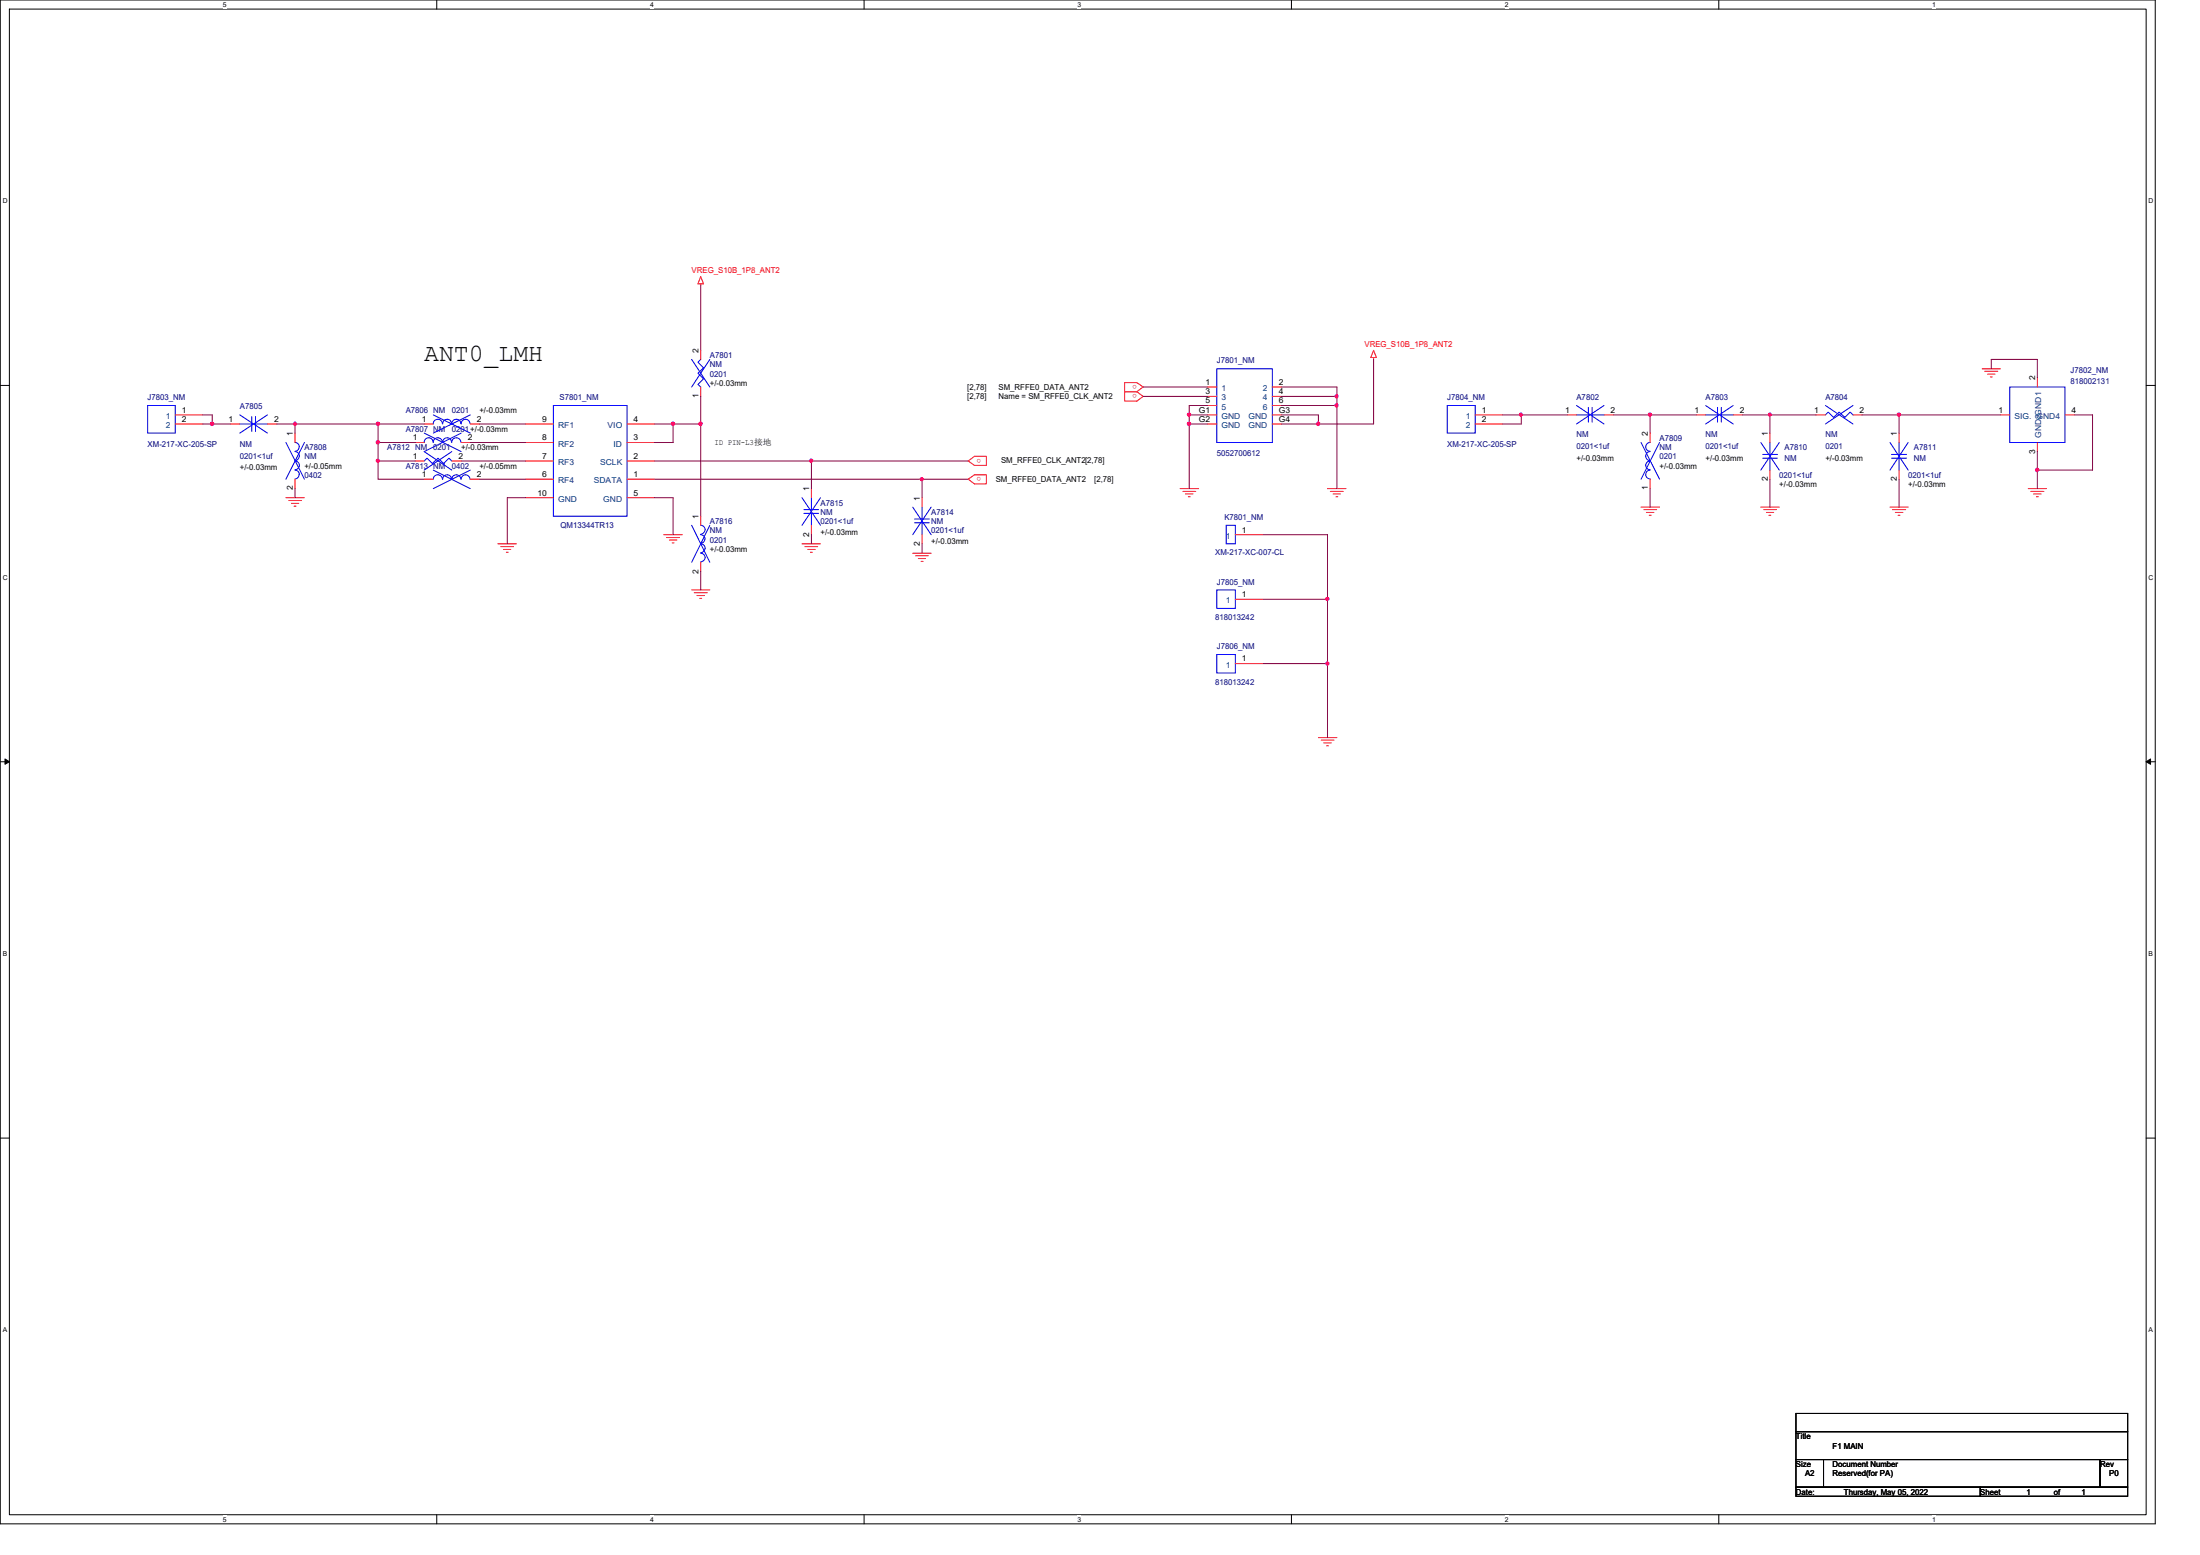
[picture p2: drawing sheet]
<svg xmlns="http://www.w3.org/2000/svg" width="297mm" height="210mm" viewBox="0 0 297 210" stroke-linecap="round" stroke-linejoin="round" font-family="sans-serif">
<path d="M0 0h291v205.7h-291zM1.3 1.2h288.5v203.3h-288.5z" fill="none" stroke="#000" stroke-width=".14"/>
<g fill="#fff">
<path d="M30.1 .1h.5v1h-.5z"/>
<path d="M30.1 204.6h.5v1h-.5z"/>
</g>
<path d="M59 0v1.2M59 204.5v1.2" fill="none" stroke="#000" stroke-width=".14"/>
<g fill="#fff">
<path d="M87.8 .1h.5v1h-.5z"/>
<path d="M87.8 204.6h.5v1h-.5z"/>
</g>
<path d="M116.7 0v1.2M116.7 204.5v1.2" fill="none" stroke="#000" stroke-width=".14"/>
<g fill="#fff">
<path d="M145.5 .1h.5v1h-.5z"/>
<path d="M145.5 204.6h.5v1h-.5z"/>
</g>
<path d="M174.4 0v1.2M174.4 204.5v1.2" fill="none" stroke="#000" stroke-width=".14"/>
<g fill="#fff">
<path d="M203.2 .1h.5v1h-.5z"/>
<path d="M203.2 204.6h.5v1h-.5z"/>
</g>
<path d="M232.1 0v1.2M232.1 204.5v1.2" fill="none" stroke="#000" stroke-width=".14"/>
<g fill="#fff">
<path d="M260.9 .1h.5v1h-.5z"/>
<path d="M260.9 204.6h.5v1h-.5z"/>
<path d="M.4 26.6h.6v1h-.6z"/>
<path d="M290.1 26.6h.6v1h-.6z"/>
<path d="M.4 77.4h.6v1h-.6z"/>
<path d="M290.1 77.4h.6v1h-.6z"/>
</g>
<path d="M0 52h1.3M289.8 52h1.2" fill="none" stroke="#000" stroke-width=".14"/>
<g fill="#fff">
<path d="M.4 128.2h.6v1h-.6z"/>
<path d="M290.1 128.2h.6v1h-.6z"/>
</g>
<path d="M0 102.8h1.3M.7 102.4l.6 .4-.6 .4zM289.8 102.8h1.2M289.8 102.8l.6-.4v.8z" fill="none" stroke="#000" stroke-width=".14"/>
<path d="M.7 102.4l.6 .4-.6 .4zM289.8 102.8l.6-.4v.8z" fill="#000"/>
<g fill="#fff">
<path d="M.4 179h.5v1h-.5z"/>
<path d="M290.1 179h.6v1h-.6z"/>
</g>
<path d="M0 153.6h1.3M289.8 153.6h1.2M242.5 190.8h44.8v2.5h-44.8zM242.5 193.3h44.8v3.7h-44.8zM242.5 197h3.7v3.7h-3.7zM246.2 197h37.3v3.7h-37.3zM283.5 197h3.8v3.7h-3.8zM242.5 200.7h24.9v1.3h-24.9zM267.4 200.7h19.9v1.3h-19.9z" fill="none" stroke="#000" stroke-width=".14"/>
<g fill="none" stroke="#f00" stroke-width=".14">
<path d="M94.6 37.3l.4 1h-.8zM94.6 38.3v.3M23.7 56h3.7M23.7 57.2h3.7M31.2 57.2h1.2M36.1 57.2h1.3M39.8 58.5v1.2M56 59.7h1.3M57.3 57.2h1.2M62.3 59.7h1.2M63.5 57.2h1.2M70.9 59.7h3.8"/>
<path d="M70.9 57.2h3.8M84.7 57.2h3.7M84.7 59.7h3.7M94.6 52.2v1.3M94.6 47.3v1.2M151.8 51.6h1.7l.8 .6-.8 .7h-1.7zM151.8 52.9h1.7l.8 .6-.8 .6h-1.7zM163.1 52.2h1.2M163.1 53.5h1.2M163.1 54.7h1.2M163.1 57.2h1.2M163.1 56h1.2"/>
<path d="M171.8 52.2h1.2M171.8 53.5h1.2M171.8 54.7h1.2M171.8 56h1.2M171.8 57.2h1.2M185.5 47.3l.3 1h-.7zM185.5 48.3v.2M199.2 56h3.7M199.2 57.2h3.7M211.6 56h1.2M216.6 56h1.2M222.8 58.5v1.2"/>
<path d="M229 56h1.3M234 56h1.2M239 58.5v1.2M245.2 56h1.3M250.2 56h1.2M256.4 58.5v1.2M267.6 49.8h2.5M268 50.1h1.7M268.3 50.5h1.1M268.7 50.9h.3M270.1 56h1.3M275.1 51v1.2"/>
<path d="M275.1 59.7v1.3M278.8 56h1.3M38.6 67.2h2.5M39 67.6h1.7M39.4 67.9h.9M39.7 68.3h.3M39.8 64.7v1.3M56 62.2h1.3M57.3 64.7h1.2M61 62.2h1.3M63.5 64.7h1.2M67.2 73.4h2.5"/>
<path d="M67.6 73.8h1.7M68 74.2h1M68.4 74.5h.2M70.9 64.7h3.8M70.9 62.2h3.8M70.9 67.2h3.8M84.7 64.7h3.7M84.7 62.2h3.7M84.7 67.2h3.7M89.6 72.2h2.5M90 72.6h1.7M90.4 72.9h1"/>
<path d="M90.8 73.3h.2M93.4 79.6h2.4M94.6 69.7v1.2M94.6 75.9v1.2M108.3 73.4h2.5M108.7 73.8h1.7M109 74.2h1.1M109.4 74.5h.3M109.6 66v1.2M109.6 70.9v1.3M123.2 74.7h2.5M123.6 75h1.7"/>
<path d="M124 75.4h1M124.4 75.8h.2M124.5 67.2v1.3M124.5 72.2v1.2M130.7 62.2l.9-.6h1.6v1.2h-1.6zM130.7 64.7l.9-.6h1.6v1.2h-1.6zM159.3 66h2.5M159.7 66.3h1.8M160.1 66.7h1M160.4 67.1h.3M166.8 72.2h3.7M179.2 66h2.5"/>
<path d="M179.6 66.3h1.8M180 66.7h1M180.4 67.1h.2M221.6 68.5h2.5M222 68.8h1.7M222.3 69.2h1M222.7 69.6h.2M222.8 64.7v1.3M237.7 68.5h2.5M238.1 68.8h1.8M238.5 69.2h1M238.8 69.6h.3"/>
<path d="M239 63.5v1.2M255.2 68.5h2.4M255.5 68.8h1.8M255.9 69.2h1M256.3 69.6h.2M256.4 63.5v1.2M273.9 66h2.4M274.2 66.3h1.8M274.6 66.7h1M275 67.1h.2M93.7 80h1.8M94.1 80.4h1"/>
<path d="M94.5 80.8h.2M166.8 89.6h3.7M166.8 80.9h3.7M178 99.6h2.5M178.4 99.9h1.7M178.7 100.3h1M179.1 100.7h.3"/>
</g>
<g fill="none" stroke="#00f" stroke-width=".14">
<path d="M19.9 54.7h3.8v3.8h-3.8zM32.4 57.2h1.6M32.4 56l3.7 2.5M34 56.2v2.1M34.5 56.2v2.1M34.5 57.2h1.6M36.1 56l-3.7 2.5M38.6 59.7l2.5 5M39.8 59.7a.59 .59 0 0 1 .6 .6 .59 .59 0 0 1-.6 .6M41.1 59.7l-2.5 5M57.3 58.5l5 2.5M58.5 59.7a.59 .59 0 0 0-.7-.6 .59 .59 0 0 0-.5 .6"/>
<path d="M58.5 56l5 2.5M59.7 59.7a.61 .61 0 0 0-.6-.6 .61 .61 0 0 0-.6 .6M59.7 57.2a.61 .61 0 0 0-.6-.6 .61 .61 0 0 0-.6 .6M61 59.7a.59 .59 0 0 0-.7-.6 .59 .59 0 0 0-.5 .6M61 57.2a.59 .59 0 0 0-.7-.6 .59 .59 0 0 0-.5 .6M62.2 59.7a.61 .61 0 0 0-.6-.6 .61 .61 0 0 0-.6 .6M62.2 57.2a.61 .61 0 0 0-.6-.6 .61 .61 0 0 0-.6 .6M62.3 58.5l-5 2.5 3.7 2.5M63.5 57.2a.59 .59 0 0 0-.7-.6 .59 .59 0 0 0-.5 .6M63.5 56l-5 2.5M74.7 54.7h10v15h-10zM93.4 48.5l2.4 3.7"/>
<path d="M94.6 48.5l-.4 .4 .8 .8-.8 .7 .8 .7-.8 .8 .4 .3M95.8 48.5l-2.4 3.7M164.3 49.8h7.5v9.9h-7.5zM195.4 54.7h3.8v3.8h-3.8zM212.8 56h1.7M212.8 54.7l3.8 2.5M214.5 55v2M215 55v2M215 56h1.6M216.6 54.7l-3.8 2.5M221.6 59.7l2.5 5M222.8 59.7a.59 .59 0 0 0-.6 .6 .59 .59 0 0 0 .6 .6"/>
<path d="M224.1 59.7l-2.5 5M230.3 56h1.6M230.3 54.7l3.7 2.5M231.9 55v2M232.4 55v2M232.4 56h1.6M234 54.7l-3.7 2.5M237.7 59.7l2.5 3.8M239 59.7v1.6M240.2 59.7l-2.5 3.8M246.5 54.7l3.7 2.5M246.5 56l.3-.4 .8 .7 .7-.7 .8 .7 .7-.7 .4 .4"/>
<path d="M250.2 54.7l-3.7 2.5M255.2 59.7l2.4 3.8M256.4 59.7v1.6M257.6 59.7l-2.4 3.8M271.4 52.2h7.4v7.5h-7.4zM39.8 61a.61 .61 0 0 1 .6 .6 .61 .61 0 0 1-.6 .6M39.8 62.2a.59 .59 0 0 1 .6 .6 .59 .59 0 0 1-.6 .6M39.8 63.5a.59 .59 0 0 1 .6 .4 .59 .59 0 0 1-.3 .7h-.3M57.3 62.2l.4-.4 .7 .8 .7-.8 .8 .8 .7-.8 .4 .4M58.5 64.7a.61 .61 0 0 1 .6-.6 .61 .61 0 0 1 .6 .6M58.5 63.5l5 2.5M59.8 64.7a.59 .59 0 0 1 .6-.6 .59 .59 0 0 1 .6 .6"/>
<path d="M61 61l-3.7 2.5M61 64.7a.61 .61 0 0 1 .6-.6 .61 .61 0 0 1 .6 .6M62.3 64.7a.59 .59 0 0 1 .6-.6 .59 .59 0 0 1 .6 .6M63.5 63.5l-5 2.5M93.4 70.9l2.4 5M94.6 70.9a.61 .61 0 0 1 .6 .6 .61 .61 0 0 1-.6 .6M94.6 73.4a.61 .61 0 0 1 .6 .6 .61 .61 0 0 1-.6 .6M94.6 74.7a.59 .59 0 0 1 .6 .6 .59 .59 0 0 1-.6 .6M94.6 72.2a.58 .58 0 0 1 .6 .5 .58 .58 0 0 1-.4 .6l-.2 .1M95.8 70.9l-2.4 5M108.3 67.2l2.5 3.7M108.5 68.8h2"/>
<path d="M108.5 69.3h2M109.6 67.2v1.6M109.6 69.3v1.6M110.8 67.2l-2.5 3.7M123.2 68.5l2.5 3.7M123.5 70.1h2M123.5 70.6h2M124.5 68.5v1.6M124.5 70.6v1.6M125.7 68.5l-2.5 3.7M164.3 79.6h2.5v2.5h-2.5zM165.6 70.9h1.2v2.5h-1.2z"/>
<path d="M222.8 63.5a.59 .59 0 0 0-.6 .6 .59 .59 0 0 0 .6 .5M222.8 62.2a.59 .59 0 0 0-.6 .6 .59 .59 0 0 0 .6 .6M222.8 61a.61 .61 0 0 0-.6 .6 .61 .61 0 0 0 .6 .6M238 61.3h2M238 61.8h2M239 61.8v1.7M255.4 61.3h2M255.4 61.8h2M256.4 61.8v1.7M164.3 88.3h2.5v2.5h-2.5z"/>
</g>
<path d="M94.6 38.6v8.7M154.3 52.2h8.8M173 52.2h7.5v1.3M185.5 48.5v8.7M268.9 49.8v-1.3h6.2v2.5" fill="none" stroke="#800040" stroke-width=".14"/>
<path d="M180.3 53.3h.3l.1 .2-.1 .1-.1 .1-.2-.1z" fill-rule="evenodd" fill="#f0f"/>
<path d="M180.3 53.3h.3l.1 .2-.1 .1-.1 .1-.2-.1z" fill="none" stroke="#f0f" stroke-width=".14"/>
<path d="M94.6 53.5v3.7M154.3 53.5h8.8M160.6 54.7v1.3M173 53.5h7.5v1.2" fill="none" stroke="#800040" stroke-width=".14"/>
<path d="M160.4 55.8h.3l.1 .2-.1 .1-.2 .1-.1-.1z" fill-rule="evenodd" fill="#f0f"/>
<path d="M160.4 55.8h.3l.1 .2-.1 .1-.2 .1-.1-.1z" fill="none" stroke="#f0f" stroke-width=".14"/>
<path d="M160.6 54.7h2.5M173 54.7h7.5v11.3" fill="none" stroke="#800040" stroke-width=".14"/>
<path d="M180.3 54.5h.3l.1 .2-.1 .2h-.1h-.2z" fill-rule="evenodd" fill="#f0f"/>
<path d="M180.3 54.5h.3l.1 .2-.1 .2h-.1h-.2z" fill="none" stroke="#f0f" stroke-width=".14"/>
<path d="M27.4 56h1.3v1.2" fill="none" stroke="#800040" stroke-width=".14"/>
<path d="M28.5 57h.3l.1 .2-.1 .2h-.2h-.1z" fill-rule="evenodd" fill="#f0f"/>
<path d="M28.5 57h.3l.1 .2-.1 .2h-.2h-.1z" fill="none" stroke="#f0f" stroke-width=".14"/>
<path d="M163.1 56h-2.5v1.2M173 56h5v1.2M202.9 56h8.7" fill="none" stroke="#800040" stroke-width=".14"/>
<path d="M205.2 55.8h.3l.1 .2-.1 .1-.1 .1-.2-.1z" fill-rule="evenodd" fill="#f0f"/>
<path d="M205.2 55.8h.3l.1 .2-.1 .1-.1 .1-.2-.1z" fill="none" stroke="#f0f" stroke-width=".14"/>
<path d="M205.4 56v1.2M217.8 56h5" fill="none" stroke="#800040" stroke-width=".14"/>
<path d="M222.6 55.8h.3l.1 .2-.1 .1-.1 .1-.2-.1z" fill-rule="evenodd" fill="#f0f"/>
<path d="M222.6 55.8h.3l.1 .2-.1 .1-.1 .1-.2-.1z" fill="none" stroke="#f0f" stroke-width=".14"/>
<path d="M27.4 57.2h3.8M51.1 57.2h6.2M51.1 57.2h-11.3v1.3M51.1 57.2v2.5M229 56h-6.2v2.5M245.2 56h-6.2v2.5M270.1 56h-13.7v2.5M280.1 56h2.4v7.5" fill="none" stroke="#800040" stroke-width=".14"/>
<path d="M50.9 57h.3l.1 .2-.1 .2h-.2h-.1z" fill-rule="evenodd" fill="#f0f"/>
<path d="M50.9 57h.3l.1 .2-.1 .2h-.2h-.1z" fill="none" stroke="#f0f" stroke-width=".14"/>
<path d="M64.7 57.2h6.2M88.4 57.2h2.5M90.9 57.2h3.7M90.9 57.2v2.5" fill="none" stroke="#800040" stroke-width=".14"/>
<path d="M94.4 57h.3l.1 .2-.1 .2h-.1h-.2z" fill-rule="evenodd" fill="#f0f"/>
<path d="M94.4 57h.3l.1 .2-.1 .2h-.1h-.2z" fill="none" stroke="#f0f" stroke-width=".14"/>
<path d="M90.7 57h.3l.1 .2-.1 .2h-.2h-.1z" fill-rule="evenodd" fill="#f0f"/>
<path d="M90.7 57h.3l.1 .2-.1 .2h-.2h-.1z" fill="none" stroke="#f0f" stroke-width=".14"/>
<path d="M94.6 57.2v12.5M163.1 57.2h-2.5v8.8" fill="none" stroke="#800040" stroke-width=".14"/>
<path d="M160.4 57h.3l.1 .2-.1 .2h-.2h-.1z" fill-rule="evenodd" fill="#f0f"/>
<path d="M160.4 57h.3l.1 .2-.1 .2h-.2h-.1z" fill="none" stroke="#f0f" stroke-width=".14"/>
<path d="M173 57.2h12.5" fill="none" stroke="#800040" stroke-width=".14"/>
<path d="M177.8 57h.3l.1 .2-.1 .2h-.1h-.2z" fill-rule="evenodd" fill="#f0f"/>
<path d="M177.8 57h.3l.1 .2-.1 .2h-.1h-.2z" fill="none" stroke="#f0f" stroke-width=".14"/>
<path d="M51.1 59.7h4.9M202.9 57.2h2.5" fill="none" stroke="#800040" stroke-width=".14"/>
<path d="M50.9 59.5h.3l.1 .2-.1 .2h-.2h-.1z" fill-rule="evenodd" fill="#f0f"/>
<path d="M50.9 59.5h.3l.1 .2-.1 .2h-.2h-.1z" fill="none" stroke="#f0f" stroke-width=".14"/>
<path d="M51.1 59.7v2.5M63.5 59.7h7.4M88.4 59.7h2.5M51.1 62.2v2.5M51.1 62.2h4.9M275.1 61v2.5" fill="none" stroke="#800040" stroke-width=".14"/>
<path d="M50.9 62h.3l.1 .2-.1 .1-.2 .1-.1-.1z" fill-rule="evenodd" fill="#f0f"/>
<path d="M50.9 62h.3l.1 .2-.1 .1-.2 .1-.1-.1z" fill="none" stroke="#f0f" stroke-width=".14"/>
<path d="M62.3 62.2h8.6M88.4 62.2h21.2v3.8M109.6 62.2h21.1" fill="none" stroke="#800040" stroke-width=".14"/>
<path d="M109.4 62h.3l.1 .2-.1 .1-.2 .1-.1-.1z" fill-rule="evenodd" fill="#f0f"/>
<path d="M109.4 62h.3l.1 .2-.1 .1-.2 .1-.1-.1z" fill="none" stroke="#f0f" stroke-width=".14"/>
<path d="M275.1 63.5v2.5" fill="none" stroke="#800040" stroke-width=".14"/>
<path d="M274.9 63.3h.3l.1 .1-.1 .2-.2 .1-.1-.1z" fill-rule="evenodd" fill="#f0f"/>
<path d="M274.9 63.3h.3l.1 .1-.1 .2-.2 .1-.1-.1z" fill="none" stroke="#f0f" stroke-width=".14"/>
<path d="M51.1 64.7h6.2M88.4 64.7h36.1M275.1 63.5h7.4" fill="none" stroke="#800040" stroke-width=".14"/>
<path d="M124.3 64.5h.3l.1 .2-.1 .1-.1 .1-.2-.1z" fill-rule="evenodd" fill="#f0f"/>
<path d="M124.3 64.5h.3l.1 .2-.1 .1-.1 .1-.2-.1z" fill="none" stroke="#f0f" stroke-width=".14"/>
<path d="M39.8 66v1.2M70.9 67.2h-2.4v6.2M88.4 67.2h2.5v5M109.6 72.2v1.2M130.7 64.7h-6.2v2.5M170.5 72.2h8.7v8.7M222.8 66v2.5M239 64.7v3.8M256.4 64.7v3.8" fill="none" stroke="#800040" stroke-width=".14"/>
<path d="M179 80.7h.4v.2v.1l-.2 .1-.2-.1z" fill-rule="evenodd" fill="#f0f"/>
<path d="M179 80.7h.4v.2v.1l-.2 .1-.2-.1z" fill="none" stroke="#f0f" stroke-width=".14"/>
<path d="M170.5 80.9h8.7v8.7M170.5 89.6h8.7M179.2 89.6v10" fill="none" stroke="#800040" stroke-width=".14"/>
<path d="M179 89.4h.4v.2v.1l-.2 .1-.2-.1z" fill-rule="evenodd" fill="#f0f"/>
<path d="M179 89.4h.4v.2v.1l-.2 .1-.2-.1z" fill="none" stroke="#f0f" stroke-width=".14"/>
<path d="M37.4 57.2h2.4" fill="none" stroke="#800040" stroke-width=".14"/>
<path d="M39.7 57h.3v.2v.2h-.2h-.1z" fill-rule="evenodd" fill="#f0f"/>
<path d="M39.7 57h.3v.2v.2h-.2h-.1z" fill="none" stroke="#f0f" stroke-width=".14"/>
<path d="M235.2 56h3.8M64.7 64.7h6.2M94.6 77.1v2.5M124.5 73.4v1.3" fill="none" stroke="#800040" stroke-width=".14"/>
<path d="M238.8 55.8h.3l.1 .2-.1 .1-.1 .1-.2-.1z" fill-rule="evenodd" fill="#f0f"/>
<path d="M238.8 55.8h.3l.1 .2-.1 .1-.1 .1-.2-.1z" fill="none" stroke="#f0f" stroke-width=".14"/>
<path d="M251.4 56h5" fill="none" stroke="#800040" stroke-width=".14"/>
<path d="M256.2 55.8h.3l.1 .2-.1 .1-.1 .1-.2-.1z" fill-rule="evenodd" fill="#f0f"/>
<path d="M256.2 55.8h.3l.1 .2-.1 .1-.1 .1-.2-.1z" fill="none" stroke="#f0f" stroke-width=".14"/>
<path d="M180.3 53.3h.3l.1 .2-.1 .1-.1 .1-.2-.1z" fill-rule="evenodd" fill="#f0f"/>
<path d="M180.3 53.3h.3l.1 .2-.1 .1-.1 .1-.2-.1z" fill="none" stroke="#f0f" stroke-width=".14"/>
<path d="M160.4 55.8h.3l.1 .2-.1 .1-.2 .1-.1-.1z" fill-rule="evenodd" fill="#f0f"/>
<path d="M160.4 55.8h.3l.1 .2-.1 .1-.2 .1-.1-.1z" fill="none" stroke="#f0f" stroke-width=".14"/>
<path d="M180.3 54.5h.3l.1 .2-.1 .2h-.1h-.2z" fill-rule="evenodd" fill="#f0f"/>
<path d="M180.3 54.5h.3l.1 .2-.1 .2h-.1h-.2z" fill="none" stroke="#f0f" stroke-width=".14"/>
<path d="M28.5 57h.3l.1 .2-.1 .2h-.2h-.1z" fill-rule="evenodd" fill="#f0f"/>
<path d="M28.5 57h.3l.1 .2-.1 .2h-.2h-.1z" fill="none" stroke="#f0f" stroke-width=".14"/>
<path d="M205.2 55.8h.3l.1 .2-.1 .1-.1 .1-.2-.1z" fill-rule="evenodd" fill="#f0f"/>
<path d="M205.2 55.8h.3l.1 .2-.1 .1-.1 .1-.2-.1z" fill="none" stroke="#f0f" stroke-width=".14"/>
<path d="M222.6 55.8h.3l.1 .2-.1 .1-.1 .1-.2-.1z" fill-rule="evenodd" fill="#f0f"/>
<path d="M222.6 55.8h.3l.1 .2-.1 .1-.1 .1-.2-.1z" fill="none" stroke="#f0f" stroke-width=".14"/>
<path d="M50.9 57h.3l.1 .2-.1 .2h-.2h-.1z" fill-rule="evenodd" fill="#f0f"/>
<path d="M50.9 57h.3l.1 .2-.1 .2h-.2h-.1z" fill="none" stroke="#f0f" stroke-width=".14"/>
<path d="M94.4 57h.3l.1 .2-.1 .2h-.1h-.2z" fill-rule="evenodd" fill="#f0f"/>
<path d="M94.4 57h.3l.1 .2-.1 .2h-.1h-.2z" fill="none" stroke="#f0f" stroke-width=".14"/>
<path d="M90.7 57h.3l.1 .2-.1 .2h-.2h-.1z" fill-rule="evenodd" fill="#f0f"/>
<path d="M90.7 57h.3l.1 .2-.1 .2h-.2h-.1z" fill="none" stroke="#f0f" stroke-width=".14"/>
<path d="M160.4 57h.3l.1 .2-.1 .2h-.2h-.1z" fill-rule="evenodd" fill="#f0f"/>
<path d="M160.4 57h.3l.1 .2-.1 .2h-.2h-.1z" fill="none" stroke="#f0f" stroke-width=".14"/>
<path d="M177.8 57h.3l.1 .2-.1 .2h-.1h-.2z" fill-rule="evenodd" fill="#f0f"/>
<path d="M177.8 57h.3l.1 .2-.1 .2h-.1h-.2z" fill="none" stroke="#f0f" stroke-width=".14"/>
<path d="M50.9 59.5h.3l.1 .2-.1 .2h-.2h-.1z" fill-rule="evenodd" fill="#f0f"/>
<path d="M50.9 59.5h.3l.1 .2-.1 .2h-.2h-.1z" fill="none" stroke="#f0f" stroke-width=".14"/>
<path d="M50.9 62h.3l.1 .2-.1 .1-.2 .1-.1-.1z" fill-rule="evenodd" fill="#f0f"/>
<path d="M50.9 62h.3l.1 .2-.1 .1-.2 .1-.1-.1z" fill="none" stroke="#f0f" stroke-width=".14"/>
<path d="M109.4 62h.3l.1 .2-.1 .1-.2 .1-.1-.1z" fill-rule="evenodd" fill="#f0f"/>
<path d="M109.4 62h.3l.1 .2-.1 .1-.2 .1-.1-.1z" fill="none" stroke="#f0f" stroke-width=".14"/>
<path d="M274.9 63.3h.3l.1 .1-.1 .2-.2 .1-.1-.1z" fill-rule="evenodd" fill="#f0f"/>
<path d="M274.9 63.3h.3l.1 .1-.1 .2-.2 .1-.1-.1z" fill="none" stroke="#f0f" stroke-width=".14"/>
<path d="M124.3 64.5h.3l.1 .2-.1 .1-.1 .1-.2-.1z" fill-rule="evenodd" fill="#f0f"/>
<path d="M124.3 64.5h.3l.1 .2-.1 .1-.1 .1-.2-.1z" fill="none" stroke="#f0f" stroke-width=".14"/>
<path d="M179 80.7h.4v.2v.1l-.2 .1-.2-.1z" fill-rule="evenodd" fill="#f0f"/>
<path d="M179 80.7h.4v.2v.1l-.2 .1-.2-.1z" fill="none" stroke="#f0f" stroke-width=".14"/>
<path d="M179 89.4h.4v.2v.1l-.2 .1-.2-.1z" fill-rule="evenodd" fill="#f0f"/>
<path d="M179 89.4h.4v.2v.1l-.2 .1-.2-.1z" fill="none" stroke="#f0f" stroke-width=".14"/>
<path d="M39.7 57h.3v.2v.2h-.2h-.1z" fill-rule="evenodd" fill="#f0f"/>
<path d="M39.7 57h.3v.2v.2h-.2h-.1z" fill="none" stroke="#f0f" stroke-width=".14"/>
<path d="M238.8 55.8h.3l.1 .2-.1 .1-.1 .1-.2-.1z" fill-rule="evenodd" fill="#f0f"/>
<path d="M238.8 55.8h.3l.1 .2-.1 .1-.1 .1-.2-.1z" fill="none" stroke="#f0f" stroke-width=".14"/>
<path d="M256.2 55.8h.3l.1 .2-.1 .1-.1 .1-.2-.1z" fill-rule="evenodd" fill="#f0f"/>
<path d="M256.2 55.8h.3l.1 .2-.1 .1-.1 .1-.2-.1z" fill="none" stroke="#f0f" stroke-width=".14"/>
<text font-size="3.3" x="57.3" y="48.7">ANT0_LMH</text>
<g font-size="1.1" fill="#f00">
<text x="93.4" y="36.9">VREG_S10B_1P8_ANT2</text>
<text x="184.2" y="46.9">VREG_S10B_1P8_ANT2</text>
<text x="153.5" y="51.9" transform="rotate(180 153.5 51.9)">o</text>
<text x="153.5" y="53.2" transform="rotate(180 153.5 53.2)">o</text>
<text x="132.5" y="61.9" transform="rotate(180 132.5 61.9)">o</text>
<text x="132.5" y="64.4" transform="rotate(180 132.5 64.4)">o</text>
</g>
<g font-size="1.1">
<text x="94.3" y="47.6" transform="rotate(-90 94.3 47.6)">2</text>
<text x="94.3" y="53.8" transform="rotate(-90 94.3 53.8)">1</text>
<text x="95.8" y="52.1">+/-0.03mm</text>
<text x="130.6" y="52.6">[2,78]</text>
<text x="130.6" y="53.8">[2,78]</text>
<text x="134.8" y="52.6">SM_RFFE0_DATA_ANT2</text>
<text x="134.8" y="53.8">Name = SM_RFFE0_CLK_ANT2</text>
<text x="162.8" y="51.9">1</text>
<text x="162.8" y="53.2">3</text>
<text x="172.7" y="51.9">2</text>
<text x="172.7" y="53.2">4</text>
<text x="274.8" y="51.4" transform="rotate(-90 274.8 51.4)">2</text>
<text x="24.5" y="55.7">1</text>
<text x="24.5" y="56.9">2</text>
<text x="30.9" y="56.9">1</text>
<text x="37" y="56.9">2</text>
<text x="39.5" y="58.8" transform="rotate(-90 39.5 58.8)">1</text>
<text x="55.7" y="59.4">1</text>
<text x="57" y="56.9">1</text>
<text x="63.2" y="59.4">2</text>
<text x="64.4" y="56.9">2</text>
<text x="64.7" y="55.8">+/-0.03mm</text>
<text x="73.2" y="59.4">8</text>
<text x="73.2" y="56.9">9</text>
<text x="85.6" y="59.4">3</text>
<text x="85.6" y="56.9">4</text>
<text x="161.9" y="56.9">G2</text>
<text x="161.9" y="55.7">G1</text>
<text x="162.8" y="54.4">5</text>
<text x="172.7" y="54.4">6</text>
<text x="172.7" y="55.7">G3</text>
<text x="172.7" y="56.9">G4</text>
<text x="200.1" y="55.7">1</text>
<text x="200.1" y="56.9">2</text>
<text x="211.3" y="55.7">1</text>
<text x="217.5" y="55.7">2</text>
<text x="222.5" y="58.8" transform="rotate(-90 222.5 58.8)">2</text>
<text x="228.8" y="55.7">1</text>
<text x="234.9" y="55.7">2</text>
<text x="238.7" y="58.8" transform="rotate(-90 238.7 58.8)">1</text>
<text x="244.9" y="55.7">1</text>
<text x="251.1" y="55.7">2</text>
<text x="256.1" y="58.8" transform="rotate(-90 256.1 58.8)">1</text>
<text x="269.8" y="55.7">1</text>
<text x="279.7" y="55.7">4</text>
<text x="32.4" y="63.5">+/-0.03mm</text>
<text x="41.1" y="63.3">+/-0.05mm</text>
<text x="55.7" y="61.9">1</text>
<text x="57" y="64.4">1</text>
<text x="61.9" y="61.9">2</text>
<text x="62.3" y="60.8">+/-0.03mm</text>
<text x="64.4" y="64.4">2</text>
<text x="64.7" y="63.3">+/-0.05mm</text>
<text x="73.2" y="64.4">6</text>
<text x="73.2" y="61.9">7</text>
<text x="85.6" y="64.4">1</text>
<text x="85.6" y="61.9">2</text>
<text x="96.5" y="60">ID PIN-L3分单</text>
<text x="134.4" y="65">SM_RFFE0_DATA_ANT2</text>
<text x="135.2" y="62.5">SM_RFFE0_CLK_ANT2[2,78]</text>
<text x="147.7" y="65">[2,78]</text>
<text x="212.8" y="62.3">+/-0.03mm</text>
<text x="224.1" y="63.3">+/-0.03mm</text>
<text x="230.3" y="62.3">+/-0.03mm</text>
<text x="238.7" y="65" transform="rotate(-90 238.7 65)">2</text>
<text x="240.2" y="65.7">+/-0.03mm</text>
<text x="246.5" y="62.3">+/-0.03mm</text>
<text x="256.1" y="65" transform="rotate(-90 256.1 65)">2</text>
<text x="257.6" y="65.7">+/-0.03mm</text>
<text x="274.8" y="61.3" transform="rotate(-90 274.8 61.3)">3</text>
<text x="39.5" y="66.2" transform="rotate(-90 39.5 66.2)">2</text>
<text x="72.6" y="66.9">10</text>
<text x="85.6" y="66.9">5</text>
<text x="94.3" y="70" transform="rotate(-90 94.3 70)">1</text>
<text x="109.3" y="66.3" transform="rotate(-90 109.3 66.3)">1</text>
<text x="124.2" y="67.6" transform="rotate(-90 124.2 67.6)">1</text>
<text x="167.7" y="71.9">1</text>
<text x="222.5" y="66.2" transform="rotate(-90 222.5 66.2)">1</text>
<text x="94.3" y="77.4" transform="rotate(-90 94.3 77.4)">2</text>
<text x="95.8" y="74.5">+/-0.03mm</text>
<text x="109.3" y="72.4" transform="rotate(-90 109.3 72.4)">2</text>
<text x="110.8" y="72.2">+/-0.03mm</text>
<text x="124.2" y="73.7" transform="rotate(-90 124.2 73.7)">2</text>
<text x="125.7" y="73.5">+/-0.03mm</text>
<text x="167.7" y="80.6">1</text>
<text x="167.7" y="89.3">1</text>
<text x="242.5" y="194.3">Title</text>
<text x="247.4" y="195.6">F1 MAIN</text>
<text x="242.5" y="198.1">Size</text>
<text x="242.5" y="201.8">Date:</text>
<text x="243.7" y="199.3">A2</text>
<text x="247.4" y="198.1">Document Number</text>
<text x="247.4" y="199.3">Reserved(for PA)</text>
<text x="249" y="201.8">Thursday, May 05, 2022</text>
<text x="267.4" y="201.8">Sheet</text>
<text x="273.6" y="201.8">1</text>
<text x="277.3" y="201.8">of</text>
<text x="281" y="201.8">1</text>
<text x="283.5" y="198.1">Rev</text>
<text x="284.8" y="199.3">P0</text>
</g>
<g font-size="1.1" fill="#000080">
<text x="19.9" y="53.9">J7803_NM</text>
<text x="95.8" y="48.3">A7801</text>
<text x="95.8" y="49.6">NM</text>
<text x="95.8" y="50.8">0201</text>
<text x="164.3" y="49">J7801_NM</text>
<text x="195.4" y="53.9">J7804_NM</text>
<text x="212.8" y="53.9">A7802</text>
<text x="230.3" y="53.9">A7803</text>
<text x="246.5" y="53.9">A7804</text>
<text x="279.6" y="50.3">J7802_NM</text>
<text x="279.6" y="51.8">818002131</text>
<text x="32.4" y="55.2">A7805</text>
<text x="54.8" y="58.3">A7807 NM</text>
<text x="54.8" y="55.8">A7806 NM</text>
<text x="61" y="58.3">0201+/-0.03mm</text>
<text x="61" y="55.8">0201</text>
<text x="75.6" y="54.1">S7801_NM</text>
<text x="212.8" y="59.1">NM</text>
<text x="224.1" y="59.5">A7809</text>
<text x="230.3" y="59.1">NM</text>
<text x="246.5" y="59.1">NM</text>
<text x="19.9" y="60.3">XM-217-XC-205-SP</text>
<text x="32.4" y="60.3">NM</text>
<text x="32.4" y="61.9">0201&lt;1uf</text>
<text x="41.1" y="60.8">A7808</text>
<text x="41.1" y="62">NM</text>
<text x="41.1" y="64.5">0402</text>
<text x="52.3" y="60.8">A7812 NM</text>
<text x="54.8" y="63.3">A7813 NM</text>
<text x="58.5" y="60.8">0201</text>
<text x="61" y="63.3">0402</text>
<text x="164.3" y="61.5">5052700612</text>
<text x="195.4" y="60.3">XM-217-XC-205-SP</text>
<text x="212.8" y="60.7">0201&lt;1uf</text>
<text x="224.1" y="60.8">NM</text>
<text x="224.1" y="62">0201</text>
<text x="230.3" y="60.7">0201&lt;1uf</text>
<text x="240.2" y="64.5">0201&lt;1uf</text>
<text x="241" y="60.8">A7810</text>
<text x="241" y="62.3">NM</text>
<text x="246.5" y="60.7">0201</text>
<text x="257.6" y="64.5">0201&lt;1uf</text>
<text x="258.4" y="60.8">A7811</text>
<text x="258.4" y="62.3">NM</text>
<text x="75.7" y="71.2">QM13344TR13</text>
<text x="95.8" y="70.7">A7816</text>
<text x="95.8" y="72">NM</text>
<text x="110.8" y="68.2">A7815</text>
<text x="110.8" y="69.5">NM</text>
<text x="110.8" y="70.7">0201&lt;1uf</text>
<text x="125.7" y="69.5">A7814</text>
<text x="125.7" y="70.7">NM</text>
<text x="125.7" y="72">0201&lt;1uf</text>
<text x="165.3" y="70.2">K7801_NM</text>
<text x="95.8" y="73.2">0201</text>
<text x="164.1" y="75">XM-217-XC-007-CL</text>
<text x="164.1" y="83.7">818013242</text>
<text x="164.3" y="79">J7805_NM</text>
<text x="164.3" y="87.7">J7806_NM</text>
<text x="164.1" y="92.4">818013242</text>
</g>
<g font-size="1.1" fill="#004080">
<text x="164.9" y="52.8">1</text>
<text x="170.5" y="52.8">2</text>
<text x="22.4" y="56.6">1</text>
<text x="22.4" y="57.8">2</text>
<text x="75.4" y="57.8">RF1</text>
<text x="82" y="57.8">VIO</text>
<text x="164.9" y="54.1">3</text>
<text x="164.9" y="55.3">5</text>
<text x="164.9" y="57.8">GND</text>
<text x="164.9" y="56.6">GND</text>
<text x="168.6" y="56.6">GND</text>
<text x="168.6" y="57.8">GND</text>
<text x="170.5" y="54.1">4</text>
<text x="170.5" y="55.3">6</text>
<text x="197.9" y="56.6">1</text>
<text x="197.9" y="57.8">2</text>
<text x="272" y="56.6">SIG. GND4</text>
<text x="275.6" y="59.1" transform="rotate(-90 275.6 59.1)">GND2GND1</text>
<text x="75.4" y="65.2">RF4</text>
<text x="75.4" y="62.8">RF3</text>
<text x="75.4" y="60.3">RF2</text>
<text x="80.2" y="65.2">SDATA</text>
<text x="81" y="62.8">SCLK</text>
<text x="82.8" y="60.3">ID</text>
<text x="75.4" y="67.7">GND</text>
<text x="81.4" y="67.7">GND</text>
<text x="165.5" y="72.7">1</text>
<text x="165.5" y="81.4">1</text>
<text x="165.5" y="90.1">1</text>
</g>
<g font-size=".9">
<text x="30.1" y=".9">5</text>
<text x="87.8" y=".9">4</text>
<text x="145.5" y=".9">3</text>
<text x="203.2" y=".9">2</text>
<text x="260.9" y=".9">1</text>
<text x=".4" y="27.4">D</text>
<text x="290.1" y="27.4">D</text>
<text x=".4" y="78.2">C</text>
<text x="290.1" y="78.2">C</text>
<text x=".4" y="129">B</text>
<text x="290.1" y="129">B</text>
<text x=".4" y="179.8">A</text>
<text x="290.1" y="179.8">A</text>
<text x="30.1" y="205.4">5</text>
<text x="87.8" y="205.4">4</text>
<text x="145.5" y="205.4">3</text>
<text x="203.2" y="205.4">2</text>
<text x="260.9" y="205.4">1</text>
</g>
</svg>
